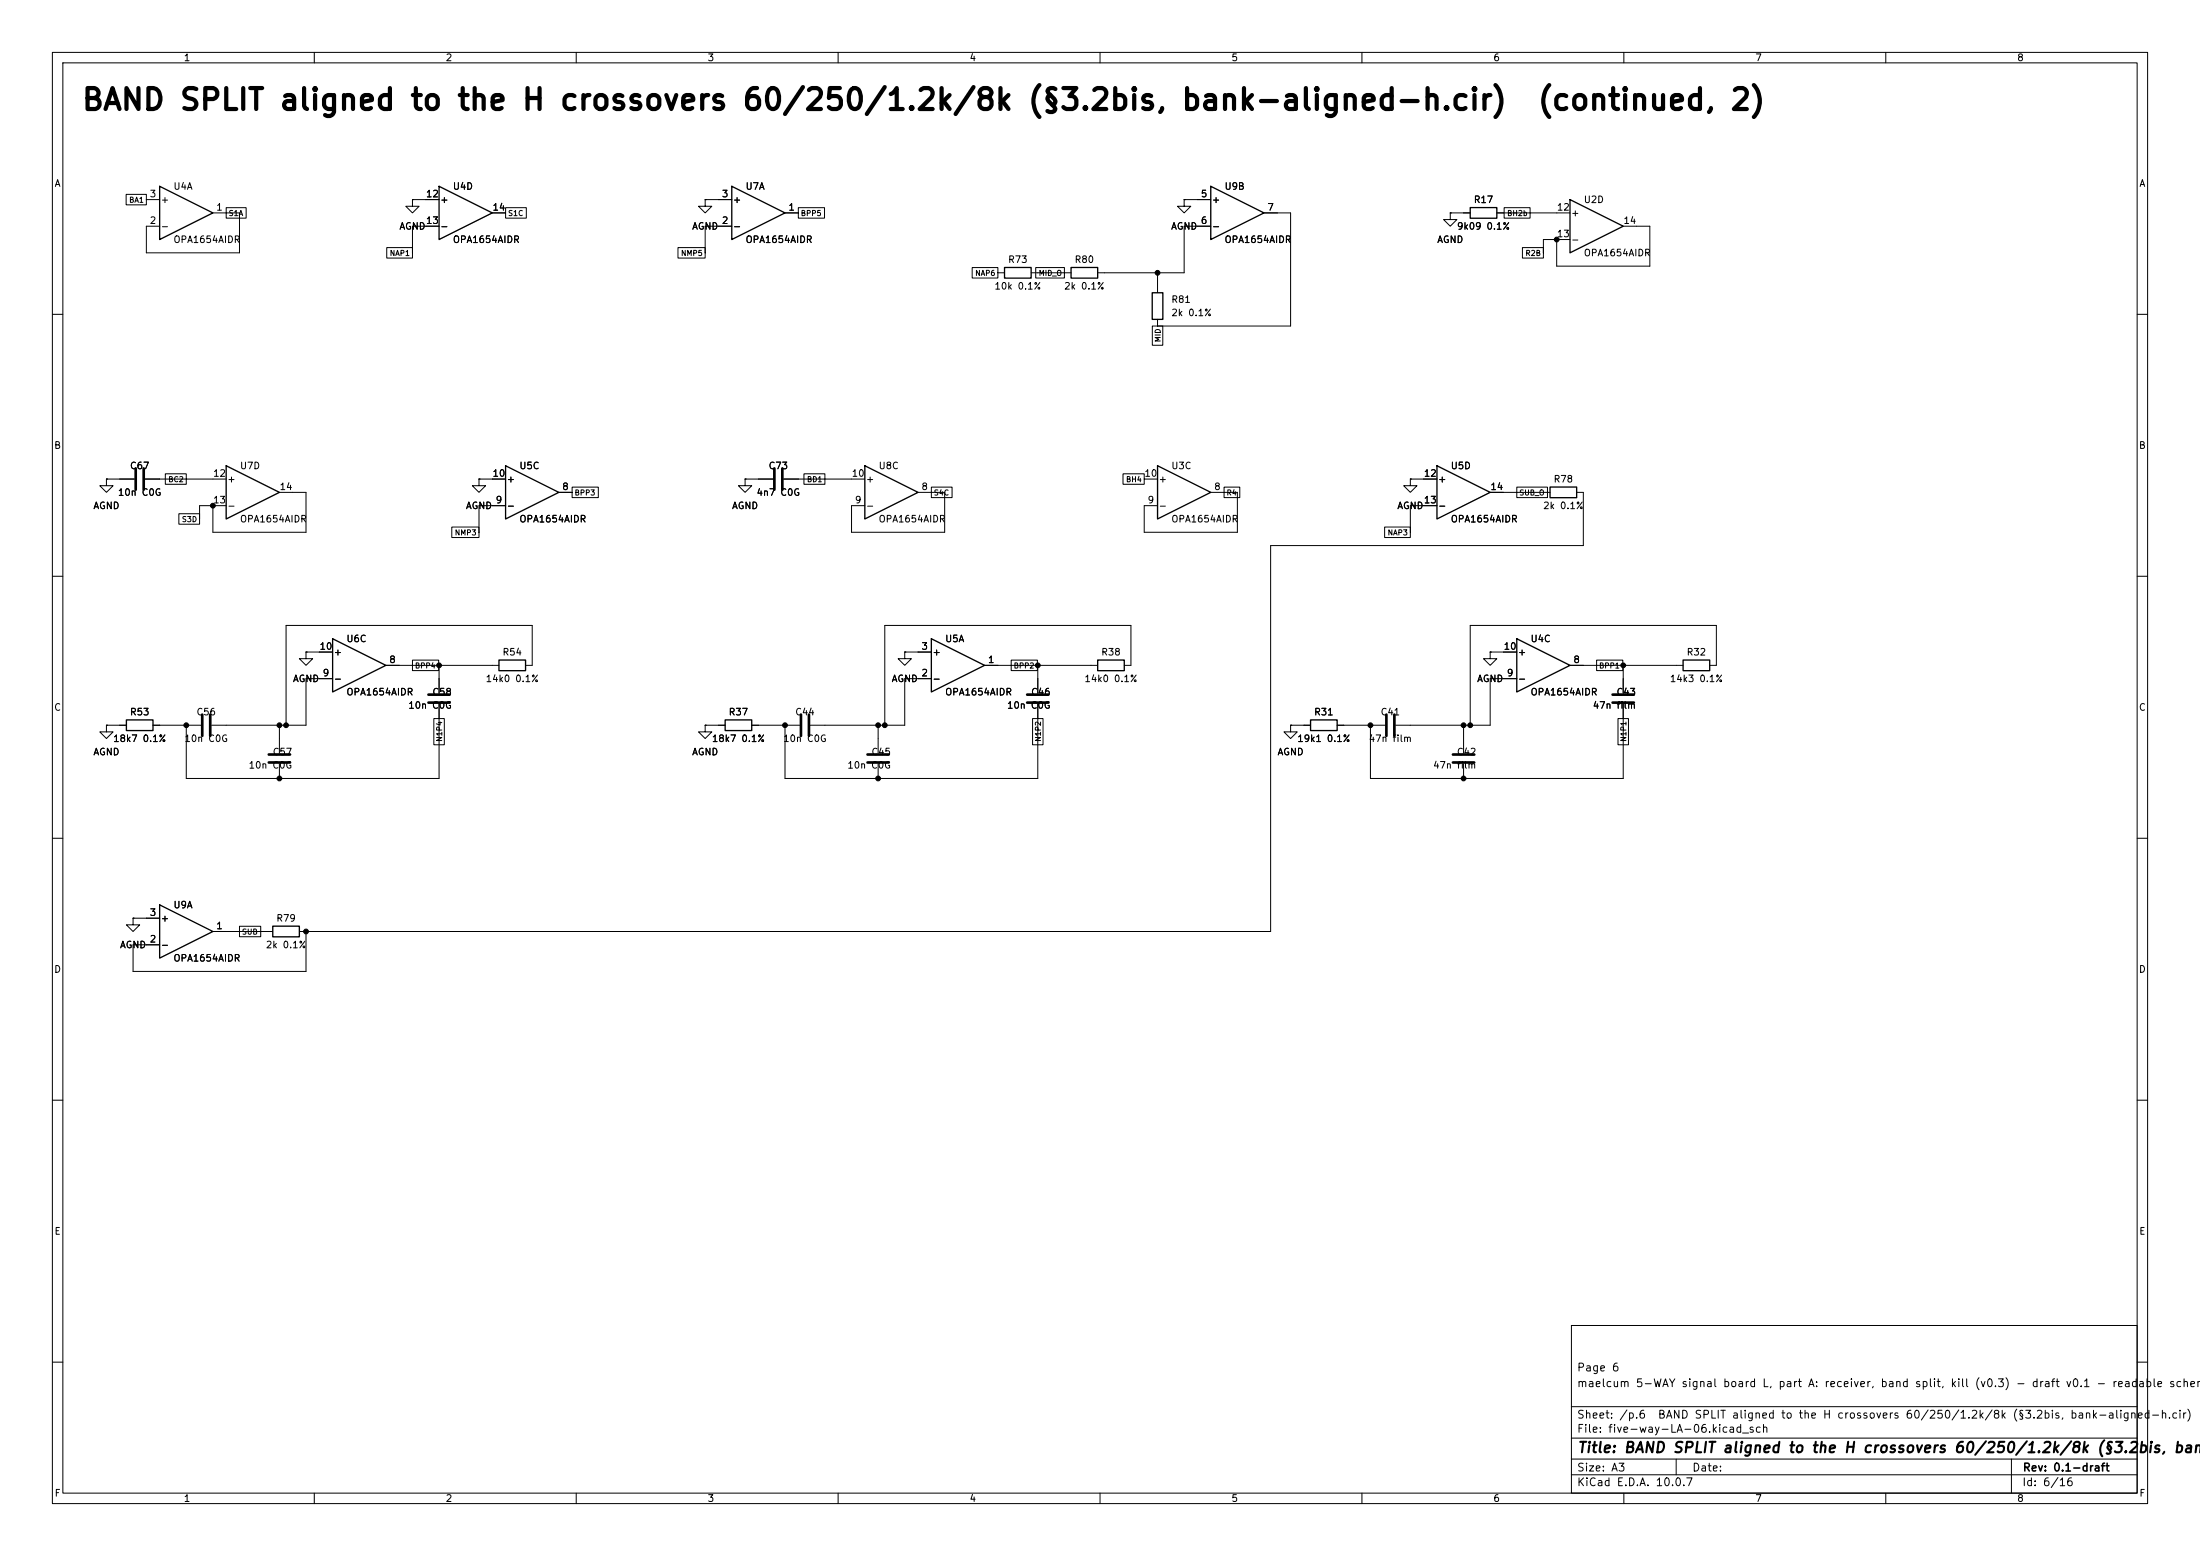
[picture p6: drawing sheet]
<svg xmlns="http://www.w3.org/2000/svg" width="420mm" height="297mm" viewBox="0 0 420 297" stroke-linecap="round" stroke-linejoin="round" font-family="sans-serif">
<g fill="none" stroke="#000" stroke-width=".19">
<path d="M10 10h400v277h-400zM12 12h396v273h-396zM60 10v2M110 10v2M160 10v2M210 10v2M260 10v2M310 10v2M360 10v2M24.1 37.1h3.8v2h-3.8zM27.9 38.1h2.6M43.2 39.6h3.8v2h-3.8z"/>
<path d="M78.7 38.1v1.3h1.3l-1.3 1.2-1.2-1.2h1.2M78.7 38.1h.1M78.7 38.1h5.1M96.5 39.6h4v2h-4zM134.6 38.1v1.3h1.3l-1.3 1.2-1.3-1.2h1.3M134.6 38.1h.1M134.6 38.1h5.1M152.4 39.6h5v2h-5zM226.1 38.1v1.3h1.2l-1.2 1.2-1.3-1.2h1.3M226.1 38.1h.1M226.1 38.1h5M287.1 39.6h5v2h-5z"/>
<path d="M40.6 40.6h5.1v7.7h-17.8v-5.1h2.6M73.8 47.3h4.9v2h-4.9zM83.8 43.2h-5.1v5.1M94 40.6h2.5M129.4 47.3h5.2v2h-5.2zM139.7 43.2h-5.1v5.1M149.9 40.6h2.5M185.6 51.1h4.9v2h-4.9zM190.5 52.1h1.3M196.8 52.1h7.7M197.7 51.1h5.5v2h-5.5zM221 52.1v3.8"/>
<path d="M231.1 43.2h-5v8.9h-16.6M241.3 40.6h5.1v21.6h-25.4M276.9 40.6v1.3h1.2l-1.2 1.3-1.3-1.3h1.3M276.9 40.6h.1M276.9 40.6h3.8M285.7 40.6h14M290.6 47.3h4v2h-4zM299.7 45.7h-5.1v2.6M309.9 43.2h5.1v7.6h-17.8v-5.1M10 60h2M220 62.2h2v3.7h-2zM221 61v1.2"/>
<path d="M408 60h2M20.3 91.4v1.3h1.3l-1.3 1.3-1.3-1.3h1.3M20.3 91.4h.1M20.3 91.4h5.4M27.7 91.4h15.5M31.6 90.4h4v2h-4zM34.1 98.1h4v2h-4zM43.2 96.5h-5.1v2.6M53.3 94h5.1v7.6h-17.8v-5.1M91.4 91.4v1.3h1.3l-1.3 1.3-1.2-1.3h1.2M91.4 91.4h.1M91.4 91.4h5.1"/>
<path d="M96.5 96.5h-5.1v5.1M106.7 94h2.5M109.2 93h5v2h-5zM142.2 91.4v1.3h1.3l-1.3 1.3-1.2-1.3h1.2M142.2 91.4h.1M142.2 91.4h5.4M149.6 91.4h15.5M153.5 90.4h4v2h-4zM175.3 94h5v7.6h-17.7v-5.1h2.5M177.8 93h4v2h-4zM214.4 90.4h4v2h-4zM218.4 91.4h2.6"/>
<path d="M231.1 94h5.1v7.6h-17.8v-5.1h2.6M233.7 93h3v2h-3zM269.2 91.4v1.3h1.3l-1.3 1.3-1.2-1.3h1.2M269.2 91.4h.1M269.2 91.4h5.1M274.3 96.5h-5.1v5.1M284.5 94h11.4M289.6 93h5.8v2h-5.8zM301 94h1.3v10.1h-59.7v73.7h-185.5M10 110h2M86.2 100.6h5.2v2h-5.2zM264.3 100.6h4.9v2h-4.9z"/>
<path d="M408 110h2M20.3 138.4v1.3h1.3l-1.3 1.3-1.3-1.3h1.3M20.3 138.4h.1M20.3 138.4h3.8M29.2 138.4h9.2M53.3 138.4v5.4M58.4 124.5v1.2h1.3l-1.3 1.3-1.3-1.3h1.3M58.4 124.5h.1M58.4 124.5h5.1M63.5 129.5h-5.1v8.9h-18M73.7 127h21.5M78.7 126h5v2h-5z"/>
<path d="M82.8 137.2h2v5h-2zM83.8 127v5.3M83.8 134.4v14.2h-48.2v-10.2M100.3 127h1.3v-7.6h-47v19M134.6 138.4v1.3h1.3l-1.3 1.3-1.3-1.3h1.3M134.6 138.4h.1M134.6 138.4h3.8M143.5 138.4h9.2M167.6 138.4v5.4M172.7 124.5v1.2h1.3l-1.3 1.3-1.3-1.3h1.3M172.7 124.5h.1M172.7 124.5h5.1"/>
<path d="M177.8 129.5h-5.1v8.9h-18M188 127h21.5M193 126h5v2h-5zM197.1 137.2h2v5h-2zM198.1 127v5.3M198.1 134.4v14.2h-48.2v-10.2M214.6 127h1.3v-7.6h-47v19M246.4 138.4v1.3h1.2l-1.2 1.3-1.3-1.3h1.3M246.4 138.4h.1M246.4 138.4h3.8M255.3 138.4h9.1M279.4 138.4v5.4"/>
<path d="M284.5 124.5v1.2h1.2l-1.2 1.3-1.3-1.3h1.3M284.5 124.5h.1M284.5 124.5h5.1M289.6 129.5h-5.1v8.9h-18.1M299.7 127h21.6M304.8 126h5v2h-5zM308.9 137.2h2v5h-2zM309.9 127v5.3M309.9 134.4v14.2h-48.3v-10.2M326.4 127h1.3v-7.6h-47v19M10 160h2M53.3 145.8v2.8"/>
<path d="M167.6 145.8v2.8M279.4 145.8v2.8M408 160h2M25.4 175.3v1.2h1.3l-1.3 1.3-1.3-1.3h1.3M25.4 175.3h.1M25.4 175.3h5.1M40.6 177.8h11.5M45.7 176.8h4.1v2h-4.1zM58.4 177.8v7.6h-33v-5.1h5.1M10 210h2M408 210h2M300 253h108v32h-108z"/>
<path d="M10 260h2M300 278.5h108M300 274.5h108M300 268.5h108M320 278.5v3M384 278.5v6.5M408 260h2M60 285v2M110 285v2M160 285v2M210 285v2M260 285v2"/>
<path d="M300 281.5h108M310 285v2M360 285v2"/>
</g>
<g fill="none" stroke="#000" stroke-width=".25">
<path d="M30.5 35.6l10.1 5-10.1 5.1zM83.8 35.6l10.2 5-10.2 5.1zM139.7 35.6l10.2 5-10.2 5.1zM231.1 35.6l10.2 5-10.2 5.1zM280.7 39.6h5v2.1h-5zM299.7 38.1l10.2 5.1-10.2 5.1zM191.8 51.1h5v2h-5zM204.5 51.1h5v2h-5zM220 55.9h2v5.1h-2zM43.2 88.9l10.1 5.1-10.1 5.1zM96.5 88.9l10.2 5.1-10.2 5.1zM165.1 88.9l10.2 5.1-10.2 5.1z"/>
<path d="M221 88.9l10.1 5.1-10.1 5.1zM274.3 88.9l10.2 5.1-10.2 5.1zM295.9 93h5.1v2h-5.1zM24.1 137.4h5.1v2h-5.1zM63.5 121.9l10.2 5.1-10.2 5.1zM95.2 126h5.1v2h-5.1zM138.4 137.4h5.1v2h-5.1zM177.8 121.9l10.2 5.1-10.2 5.1zM209.5 126h5.1v2h-5.1zM250.2 137.4h5.1v2h-5.1zM289.6 121.9l10.1 5.1-10.1 5.1zM321.3 126h5.1v2h-5.1z"/>
<path d="M30.5 172.7l10.1 5.1-10.1 5.1zM52.1 176.8h5v2h-5z"/>
</g>
<g fill="none" stroke="#000" stroke-width=".51">
<path d="M25.9 89.4v4.1M27.4 89.4v4.1M147.8 89.4v4.1M149.4 89.4v4.1M38.6 136.4v4.1M40.1 136.4v4.1M81.8 134.1h4.1M81.8 132.6h4.1M152.9 136.4v4.1M154.4 136.4v4.1M196.1 134.1h4.1M196.1 132.6h4.1"/>
<path d="M264.7 136.4v4.1M266.2 136.4v4.1M307.8 134.1h4.1M307.8 132.6h4.1M51.3 145.5h4.1M51.3 144h4.1M165.6 145.5h4.1M165.6 144h4.1M277.4 145.5h4M277.4 144h4"/>
</g>
<g fill="#000" stroke="#000" stroke-width=".19">
<circle cx="221" cy="52.1" r=".46"/>
<circle cx="297.2" cy="45.7" r=".46"/>
<circle cx="40.6" cy="96.5" r=".46"/>
<circle cx="35.6" cy="138.4" r=".46"/>
<circle cx="53.3" cy="138.4" r=".46"/>
<circle cx="54.6" cy="138.4" r=".46"/>
<circle cx="83.8" cy="127" r=".46"/>
<circle cx="149.9" cy="138.4" r=".46"/>
<circle cx="167.6" cy="138.4" r=".46"/>
<circle cx="168.9" cy="138.4" r=".46"/>
<circle cx="198.1" cy="127" r=".46"/>
<circle cx="261.6" cy="138.4" r=".46"/>
<circle cx="279.4" cy="138.4" r=".46"/>
<circle cx="280.7" cy="138.4" r=".46"/>
<circle cx="309.9" cy="127" r=".46"/>
<circle cx="53.3" cy="148.6" r=".46"/>
<circle cx="167.6" cy="148.6" r=".46"/>
<circle cx="279.4" cy="148.6" r=".46"/>
<circle cx="58.4" cy="177.8" r=".46"/>
</g>
<g font-size="4">
<text x="15.4" y="22">BAND SPLIT aligned to the H crossovers 60/250/1.2k/8k (§3.2bis, bank-aligned-h.cir)</text>
<text x="293.3" y="22">(continued, 2)</text>
</g>
<text font-size="2" x="301" y="277.8">Title: BAND SPLIT aligned to the H crossovers 60/250/1.2k/8k (§3.2bis, bank</text>
<g font-size="1.5">
<text x="300.9" y="262.1">Page 6</text>
<text x="300.9" y="265.1">maelcum 5-WAY signal board L, part A: receiver, band split, kill (v0.3) - draft v0.1 - readable schem</text>
<text x="300.9" y="273.8">File: five-way-LA-06.kicad_sch</text>
<text x="300.9" y="271.1">Sheet: /p.6</text>
<text x="316.4" y="271.1">BAND SPLIT aligned to the H crossovers 60/250/1.2k/8k (§3.2bis, bank-aligned-h.cir)</text>
<text x="300.9" y="281.2">Size: A3</text>
<text x="322.9" y="281.2">Date:</text>
<text x="386" y="281.2">Rev: 0.1-draft</text>
<text x="300.9" y="284">KiCad E.D.A. 10.0.7</text>
<text x="385.9" y="284">Id: 6/16</text>
</g>
<g font-size="1.3">
<text x="35" y="12">1</text>
<text x="85" y="12">2</text>
<text x="135" y="12">3</text>
<text x="185" y="12">4</text>
<text x="235" y="12">5</text>
<text x="285" y="12">6</text>
<text x="335" y="12">7</text>
<text x="385" y="12">8</text>
<text x="10.3" y="36">A</text>
<text x="408.3" y="36">A</text>
<text x="28.5" y="38">3</text>
<text x="30.6" y="39.1">+</text>
<text x="33" y="36.5">U4A</text>
<text x="41.2" y="40.5">1</text>
<text x="81.2" y="38">12</text>
<text x="83.9" y="39.1">+</text>
<text x="86.3" y="36.5">U4D</text>
<text x="93.9" y="40.5">14</text>
<text x="137.7" y="38">3</text>
<text x="139.8" y="39.1">+</text>
<text x="142.2" y="36.5">U7A</text>
<text x="150.4" y="40.5">1</text>
<text x="229.1" y="38">5</text>
<text x="231.2" y="39.1">+</text>
<text x="233.7" y="36.5">U9B</text>
<text x="241.8" y="40.5">7</text>
<text x="281.2" y="39.1">R17</text>
<text x="297.1" y="40.5">12</text>
<text x="299.8" y="41.6">+</text>
<text x="302.2" y="39.1">U2D</text>
<text x="28.5" y="43">2</text>
<text x="30.6" y="44.1">-</text>
<text x="33" y="46.7">OPA1654AIDR</text>
<text x="76.1" y="44.1">AGND</text>
<text x="81.2" y="43">13</text>
<text x="83.9" y="44.1">-</text>
<text x="86.3" y="46.7">OPA1654AIDR</text>
<text x="132" y="44.1">AGND</text>
<text x="137.7" y="43">2</text>
<text x="139.8" y="44.1">-</text>
<text x="142.2" y="46.7">OPA1654AIDR</text>
<text x="223.5" y="44.1">AGND</text>
<text x="229.1" y="43">6</text>
<text x="231.2" y="44.1">-</text>
<text x="233.7" y="46.7">OPA1654AIDR</text>
<text x="274.3" y="46.7">AGND</text>
<text x="278" y="44.1">9k09 0.1%</text>
<text x="297.1" y="45.6">13</text>
<text x="299.8" y="46.7">-</text>
<text x="309.8" y="43">14</text>
<text x="192.3" y="50.5">R73</text>
<text x="205" y="50.5">R80</text>
<text x="302.2" y="49.2">OPA1654AIDR</text>
<text x="189.7" y="55.6">10k 0.1%</text>
<text x="203" y="55.6">2k 0.1%</text>
<text x="223.5" y="58.1">R81</text>
<text x="223.5" y="60.7">2k 0.1%</text>
<text x="10.2" y="86">B</text>
<text x="24.7" y="89.9">C67</text>
<text x="45.7" y="89.9">U7D</text>
<text x="99" y="89.9">U5C</text>
<text x="146.6" y="89.9">C73</text>
<text x="167.6" y="89.9">U8C</text>
<text x="223.5" y="89.9">U3C</text>
<text x="276.8" y="89.9">U5D</text>
<text x="408.2" y="86">B</text>
<text x="22.4" y="94.9">10n C0G</text>
<text x="40.6" y="91.3">12</text>
<text x="43.3" y="92.4">+</text>
<text x="53.3" y="93.8">14</text>
<text x="93.9" y="91.3">10</text>
<text x="96.6" y="92.4">+</text>
<text x="107.2" y="93.8">8</text>
<text x="144.3" y="94.9">4n7 C0G</text>
<text x="162.5" y="91.3">10</text>
<text x="165.2" y="92.4">+</text>
<text x="175.8" y="93.8">8</text>
<text x="218.4" y="91.3">10</text>
<text x="221.1" y="92.4">+</text>
<text x="231.7" y="93.8">8</text>
<text x="271.7" y="91.3">12</text>
<text x="274.4" y="92.4">+</text>
<text x="284.4" y="93.8">14</text>
<text x="296.5" y="92.4">R78</text>
<text x="17.7" y="97.5">AGND</text>
<text x="40.6" y="96.4">13</text>
<text x="43.3" y="97.5">-</text>
<text x="45.7" y="100">OPA1654AIDR</text>
<text x="88.8" y="97.5">AGND</text>
<text x="94.5" y="96.4">9</text>
<text x="96.6" y="97.5">-</text>
<text x="99" y="100">OPA1654AIDR</text>
<text x="139.6" y="97.5">AGND</text>
<text x="163.1" y="96.4">9</text>
<text x="165.2" y="97.5">-</text>
<text x="167.6" y="100">OPA1654AIDR</text>
<text x="219" y="96.4">9</text>
<text x="221.1" y="97.5">-</text>
<text x="223.5" y="100">OPA1654AIDR</text>
<text x="266.6" y="97.5">AGND</text>
<text x="271.7" y="96.4">13</text>
<text x="274.4" y="97.5">-</text>
<text x="276.8" y="100">OPA1654AIDR</text>
<text x="294.5" y="97.5">2k 0.1%</text>
<text x="60.9" y="124.3">10</text>
<text x="63.6" y="125.4">+</text>
<text x="66" y="122.9">U6C</text>
<text x="95.8" y="125.4">R54</text>
<text x="175.8" y="124.3">3</text>
<text x="177.9" y="125.4">+</text>
<text x="180.3" y="122.9">U5A</text>
<text x="210.1" y="125.4">R38</text>
<text x="287" y="124.3">10</text>
<text x="289.7" y="125.4">+</text>
<text x="292.1" y="122.9">U4C</text>
<text x="321.9" y="125.4">R32</text>
<text x="55.8" y="130.5">AGND</text>
<text x="61.5" y="129.4">9</text>
<text x="63.6" y="130.5">-</text>
<text x="74.2" y="126.9">8</text>
<text x="92.6" y="130.5">14k0 0.1%</text>
<text x="170.1" y="130.5">AGND</text>
<text x="175.8" y="129.4">2</text>
<text x="177.9" y="130.5">-</text>
<text x="188.5" y="126.9">1</text>
<text x="206.9" y="130.5">14k0 0.1%</text>
<text x="281.9" y="130.5">AGND</text>
<text x="287.6" y="129.4">9</text>
<text x="289.7" y="130.5">-</text>
<text x="300.3" y="126.9">8</text>
<text x="318.7" y="130.5">14k3 0.1%</text>
<text x="10.2" y="136">C</text>
<text x="24.7" y="136.9">R53</text>
<text x="37.4" y="136.9">C56</text>
<text x="66" y="133">OPA1654AIDR</text>
<text x="77.8" y="135.6">10n C0G</text>
<text x="82.4" y="133">C58</text>
<text x="139" y="136.9">R37</text>
<text x="151.7" y="136.9">C44</text>
<text x="180.3" y="133">OPA1654AIDR</text>
<text x="192.1" y="135.6">10n C0G</text>
<text x="196.7" y="133">C46</text>
<text x="250.8" y="136.9">R31</text>
<text x="263.5" y="136.9">C41</text>
<text x="292.1" y="133">OPA1654AIDR</text>
<text x="304" y="135.6">47n film</text>
<text x="308.5" y="133">C43</text>
<text x="408.2" y="136">C</text>
<text x="21.5" y="141.9">18k7 0.1%</text>
<text x="35.1" y="141.9">10n C0G</text>
<text x="135.8" y="141.9">18k7 0.1%</text>
<text x="149.4" y="141.9">10n C0G</text>
<text x="247.6" y="141.9">19k1 0.1%</text>
<text x="261.2" y="141.9">47n film</text>
<text x="17.7" y="144.5">AGND</text>
<text x="47.4" y="147">10n C0G</text>
<text x="52" y="144.5">C57</text>
<text x="132" y="144.5">AGND</text>
<text x="161.7" y="147">10n C0G</text>
<text x="166.3" y="144.5">C45</text>
<text x="243.8" y="144.5">AGND</text>
<text x="273.5" y="147">47n film</text>
<text x="278" y="144.5">C42</text>
<text x="33" y="173.7">U9A</text>
<text x="28.5" y="175.1">3</text>
<text x="30.6" y="176.2">+</text>
<text x="41.2" y="177.7">1</text>
<text x="52.6" y="176.2">R79</text>
<text x="10.2" y="186">D</text>
<text x="22.8" y="181.3">AGND</text>
<text x="28.5" y="180.2">2</text>
<text x="30.6" y="181.3">-</text>
<text x="33" y="183.8">OPA1654AIDR</text>
<text x="50.6" y="181.3">2k 0.1%</text>
<text x="408.2" y="186">D</text>
<text x="10.3" y="236">E</text>
<text x="408.3" y="236">E</text>
<text x="10.3" y="286">F</text>
<text x="35" y="287">1</text>
<text x="85" y="287">2</text>
<text x="135" y="287">3</text>
<text x="185" y="287">4</text>
<text x="235" y="287">5</text>
<text x="285" y="287">6</text>
<text x="335" y="287">7</text>
<text x="385" y="287">8</text>
<text x="408.3" y="286">F</text>
</g>
<g font-size="1">
<text x="24.6" y="38.9">BA1</text>
<text x="43.6" y="41.5">S1A</text>
<text x="96.9" y="41.5">S1C</text>
<text x="152.8" y="41.5">BPP5</text>
<text x="287.6" y="41.5">BH2b</text>
<text x="74.3" y="49.1">NAP1</text>
<text x="129.9" y="49.1">NMP5</text>
<text x="186.1" y="52.9">NAP6</text>
<text x="198.2" y="52.9">MID_O</text>
<text x="291.1" y="49.1">R2B</text>
<text x="221.8" y="65.4" transform="rotate(-90 221.8 65.4)">MID</text>
<text x="32" y="92.3">BC2</text>
<text x="109.6" y="94.8">BPP3</text>
<text x="154" y="92.3">BD1</text>
<text x="178.2" y="94.8">S4C</text>
<text x="214.9" y="92.3">BH4</text>
<text x="234.1" y="94.8">R4</text>
<text x="289.9" y="94.8">SUB_O</text>
<text x="34.6" y="99.9">S3D</text>
<text x="86.7" y="102.4">NMP3</text>
<text x="264.8" y="102.4">NAP3</text>
<text x="79.1" y="127.8">BPP4</text>
<text x="193.4" y="127.8">BPP2</text>
<text x="305.2" y="127.8">BPP1</text>
<text x="84.6" y="141.7" transform="rotate(-90 84.6 141.7)">N1P4</text>
<text x="198.9" y="141.7" transform="rotate(-90 198.9 141.7)">N1P2</text>
<text x="310.7" y="141.7" transform="rotate(-90 310.7 141.7)">N1P1</text>
<text x="46.1" y="178.6">SUB</text>
</g>
</svg>
